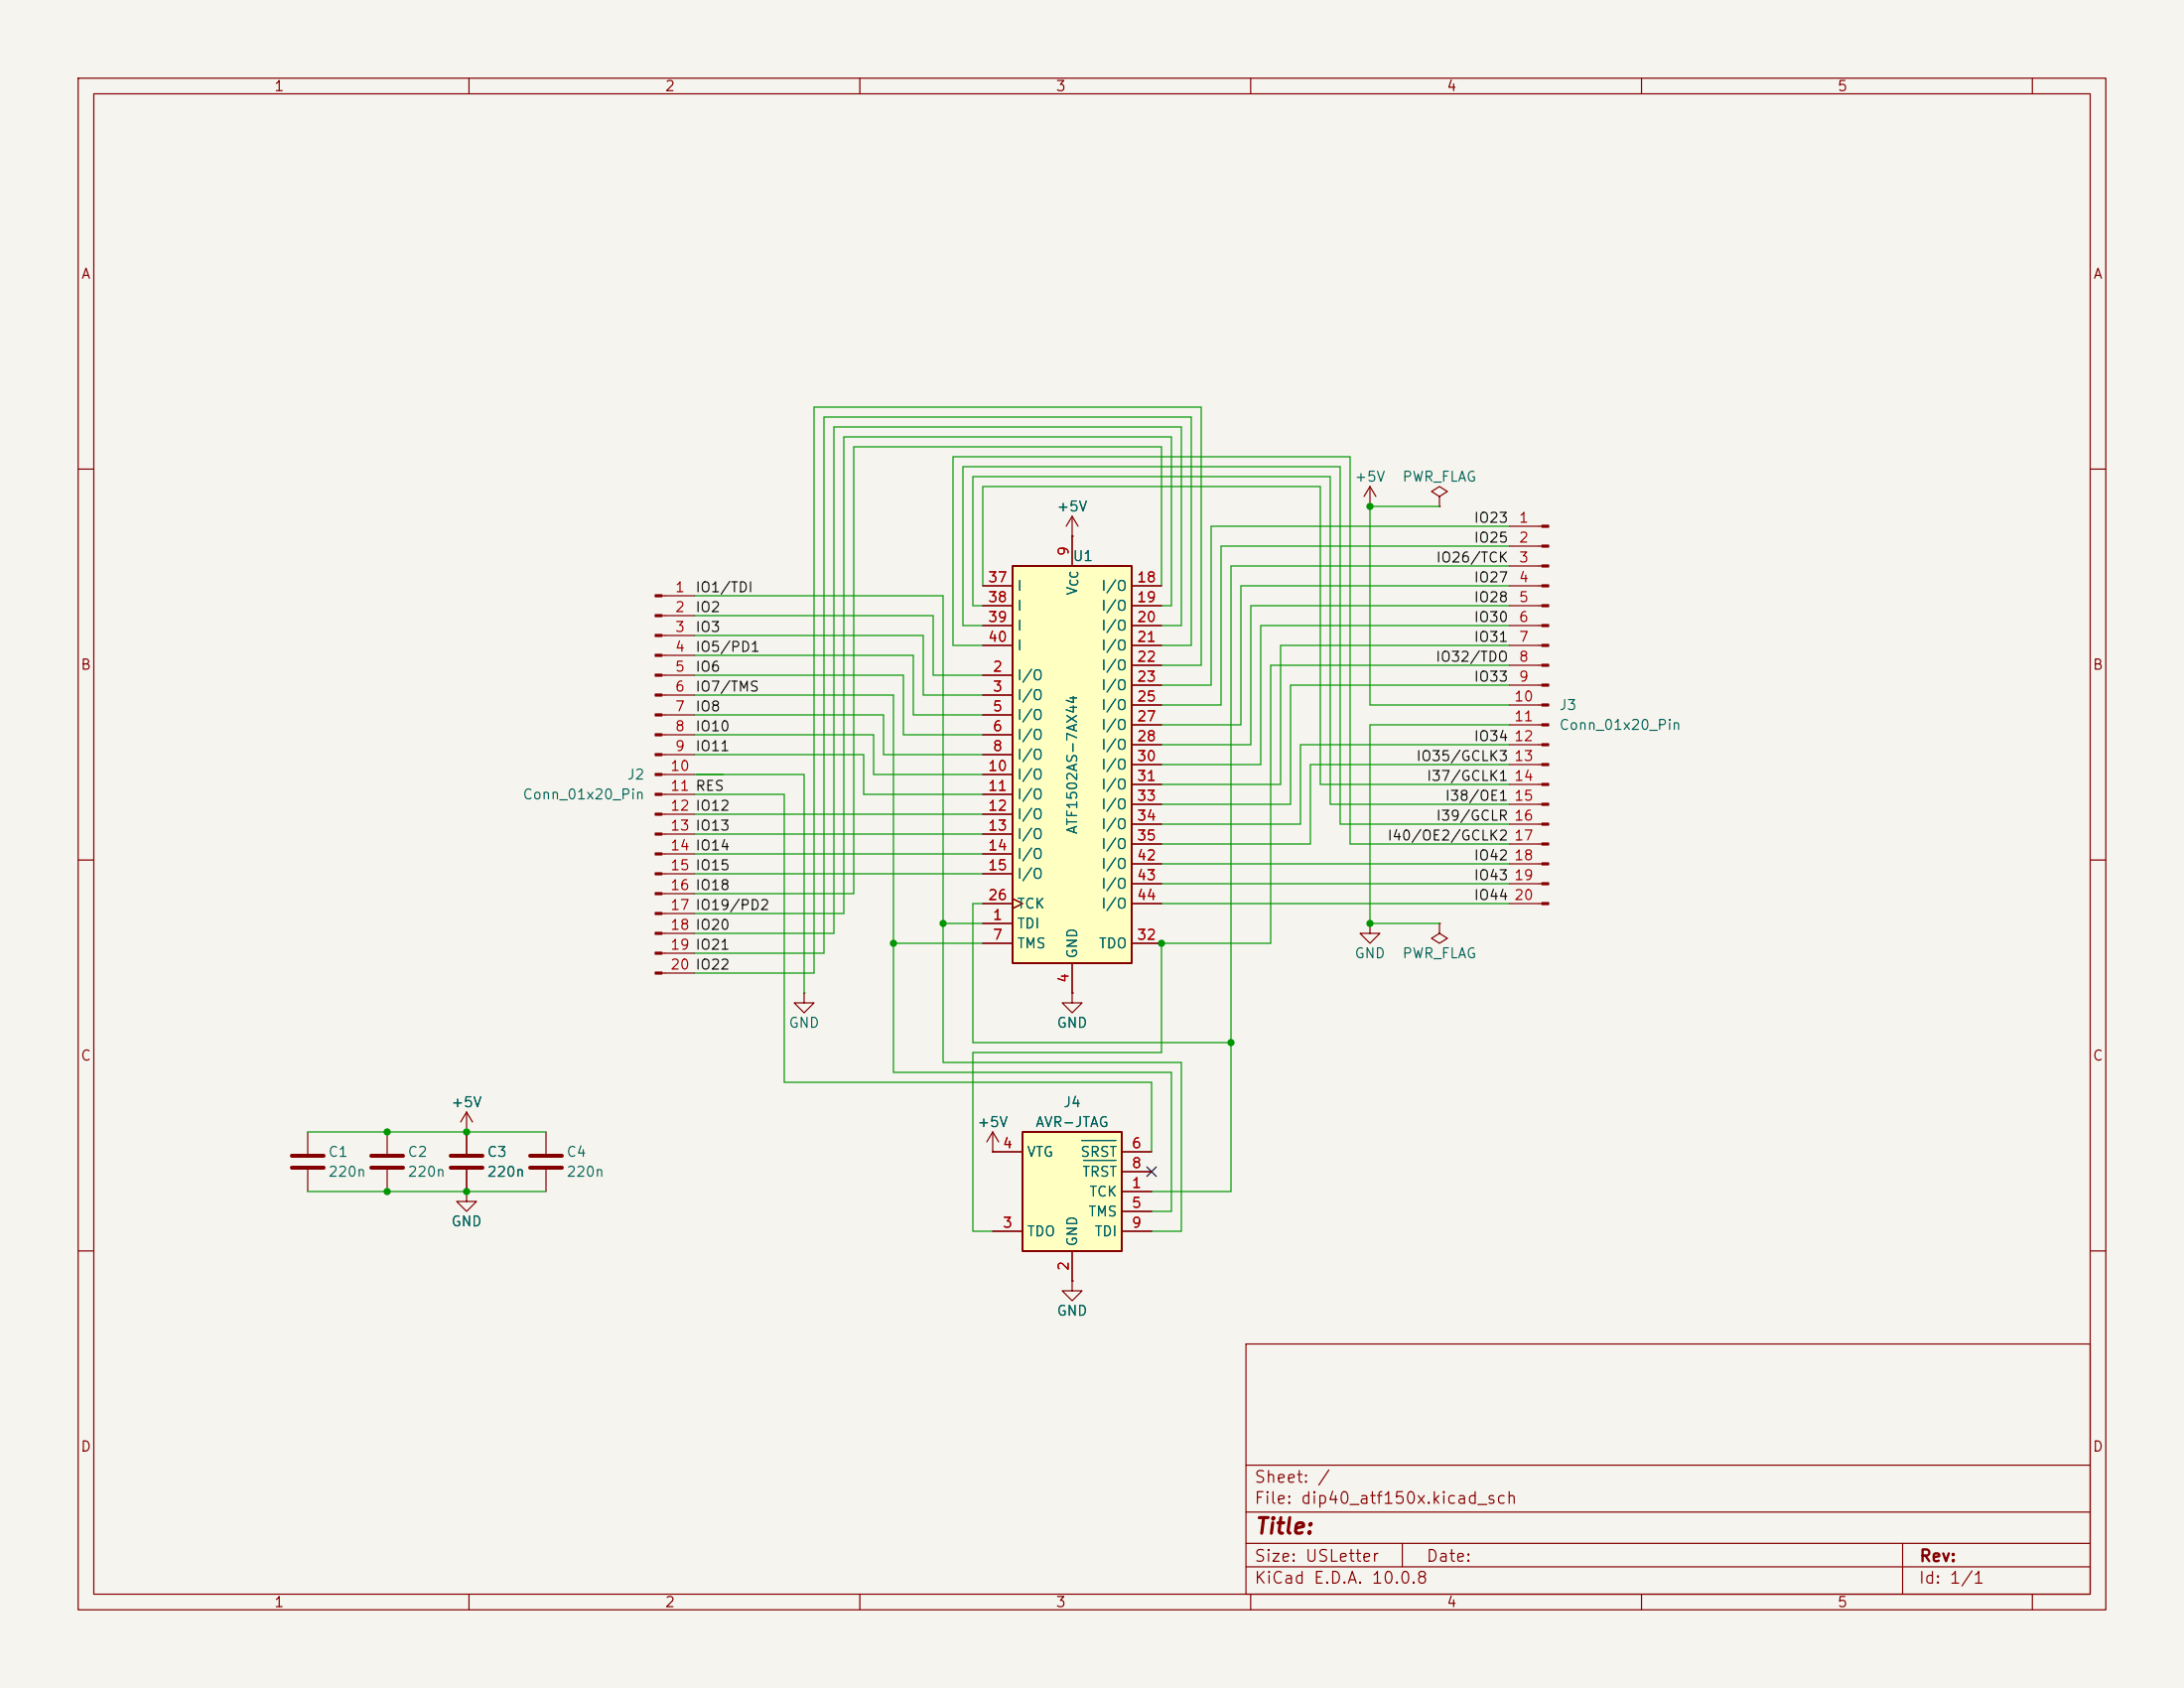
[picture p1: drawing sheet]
<svg xmlns="http://www.w3.org/2000/svg" width="279mm" height="216mm" viewBox="0 0 279 216" stroke-linecap="round" stroke-linejoin="round" font-family="sans-serif">
<path d="M0 0h279.4v215.9h-279.4z" fill="#f5f4ef" stroke="#f5f4ef" stroke-width=".13"/>
<g fill="none" stroke="#840000" stroke-width=".15">
<path d="M10 10h259.4v195.9h-259.4zM12 12h255.4v191.9h-255.4zM60 10v2M110 10v2M160 10v2M210 10v2M260 10v2M10 60h2M137.2 68.6h.1M137.2 66l-.8 1.3M137.2 66l.7 1.3M137.2 66v2.6"/>
<path d="M175.3 64.8h.1M175.3 62.2l-.8 1.3M175.3 62.2l.7 1.3M175.3 62.2v2.6M184.1 63.5l1.1-.6-1.1-.7-1 .7 1 .6v1.3M184.1 64.8h.1M193 67.3h4.3M193 69.9h4.3M193 72.4h4.3M193 74.9h4.3M193 77.5h4.3M267.4 60h2"/>
<path d="M193 80h4.3M193 82.6h4.3M193 85.1h4.3M193 87.6h4.3M193 90.2h4.3M193 92.7h4.3M193 95.3h4.3M193 97.8h4.3M10 110h2M193 100.3h4.3M193 102.9h4.3M193 105.4h4.3"/>
<path d="M193 108h4.3M193 110.5h4.3M193 113h4.3M193 115.6h4.3M267.4 110h2M102.9 127v1.3h-1.3l1.3 1.2 1.2-1.2h-1.2M102.9 127h.1M39.4 144.8v2.8M39.4 149.6v2.8M49.5 144.8v2.8M49.5 149.6v2.8M59.7 144.8h.1"/>
<path d="M59.7 142.2l.8 1.3M59.7 142.2l-.8 1.3M59.7 142.2v2.6M10 160h2M137.2 163.8v1.3h-1.3l1.3 1.3 1.2-1.3h-1.2M137.2 163.8h.1M159.4 171.9h108v32h-108zM267.4 160h2M159.4 197.4h108M159.4 193.4h108M159.4 187.4h108M179.4 197.4v3"/>
<path d="M243.4 197.4v6.5M60 203.9v2M110 203.9v2M159.4 200.4h108M160 203.9v2M210 203.9v2M260 203.9v2"/>
</g>
<path d="M37.3 147.8h4.1M37.3 149.4h4.1M47.5 147.8h4.1M47.5 149.4h4.1" fill="none" stroke="#840000" stroke-width=".51"/>
<g fill="#840000" stroke="#840000" stroke-width=".15">
<path d="M197.3 67.2h.8v.2h-.8z"/>
<path d="M197.3 69.7h.8v.3h-.8z"/>
<path d="M197.3 72.3h.8v.2h-.8z"/>
<path d="M197.3 74.8h.8v.3h-.8z"/>
<path d="M197.3 77.3h.8v.3h-.8z"/>
<path d="M197.3 79.9h.8v.2h-.8z"/>
<path d="M197.3 82.4h.8v.3h-.8z"/>
<path d="M197.3 85h.8v.2h-.8z"/>
<path d="M197.3 87.5h.8v.3h-.8z"/>
<path d="M197.3 90h.8v.3h-.8z"/>
<path d="M197.3 92.6h.8v.2h-.8z"/>
<path d="M197.3 95.1h.8v.3h-.8z"/>
<path d="M197.3 97.7h.8v.2h-.8z"/>
<path d="M197.3 100.2h.8v.3h-.8z"/>
<path d="M197.3 102.7h.8v.3h-.8z"/>
<path d="M197.3 105.3h.8v.2h-.8z"/>
<path d="M197.3 107.8h.8v.3h-.8z"/>
<path d="M197.3 110.4h.8v.2h-.8z"/>
<path d="M197.3 112.9h.8v.3h-.8z"/>
<path d="M197.3 115.4h.8v.3h-.8z"/>
</g>
<path d="M129.5 72.4h15.3v50.8h-15.3z" fill="#ffffc2"/>
<path d="M129.5 72.4h15.3v50.8h-15.3z" fill="none" stroke="#840000" stroke-width=".25"/>
<g fill="none" stroke="#840000" stroke-width=".15">
<path d="M125.7 74.9h3.8M125.7 77.5h3.8M137.2 68.6v3.8M144.8 74.9h3.8M144.8 77.5h3.8M125.7 86.4h3.8M125.7 88.9h3.8M125.7 91.4h3.8M125.7 94h3.8M125.7 96.5h3.8M125.7 99.1h3.8M125.7 80h3.8"/>
<path d="M125.7 82.6h3.8M144.8 80h3.8M144.8 82.6h3.8M144.8 85.1h3.8M144.8 87.6h3.8M144.8 90.2h3.8M144.8 92.7h3.8M144.8 95.3h3.8M144.8 97.8h3.8M125.7 118.1h3.8M125.7 101.6h3.8M125.7 104.1h3.8"/>
<path d="M125.7 106.7h3.8M125.7 109.2h3.8M125.7 111.8h3.8M125.7 115.6h3.8M129.5 114.9l1.3 .7-1.3 .6M144.8 115.6h3.8M144.8 100.3h3.8M144.8 102.9h3.8M144.8 105.4h3.8M144.8 108h3.8M144.8 110.5h3.8M144.8 113h3.8"/>
<path d="M125.7 120.7h3.8M137.2 123.2v3.8M144.8 120.7h3.8M127 147.3h.1M127 144.8l.8 1.3M127 144.8l-.8 1.3M127 144.8v2.5"/>
</g>
<path d="M130.8 144.8h12.7v15.2h-12.7z" fill="#ffffc2"/>
<path d="M130.8 144.8h12.7v15.2h-12.7z" fill="none" stroke="#840000" stroke-width=".25"/>
<g fill="none" stroke="#840000" stroke-width=".15">
<path d="M84.7 76.2h4.2M84.7 78.7h4.2M125.7 74.9h3.8M125.7 77.5h3.8M137.2 68.6h.1M137.2 68.6v3.8M144.8 74.9h3.8M144.8 77.5h3.8M84.7 81.3h4.2M84.7 83.8h4.2M84.7 86.4h4.2M84.7 88.9h4.2"/>
<path d="M84.7 91.4h4.2M84.7 94h4.2M84.7 96.5h4.2M84.7 99.1h4.2M125.7 86.4h3.8M125.7 88.9h3.8M125.7 91.4h3.8M125.7 94h3.8M125.7 96.5h3.8M125.7 99.1h3.8M125.7 80h3.8M125.7 82.6h3.8"/>
<path d="M144.8 80h3.8M144.8 82.6h3.8M144.8 85.1h3.8M144.8 87.6h3.8M144.8 90.2h3.8M144.8 92.7h3.8M144.8 95.3h3.8M144.8 97.8h3.8M84.7 101.6h4.2M84.7 104.1h4.2M84.7 106.7h4.2M84.7 109.2h4.2"/>
<path d="M84.7 111.8h4.2M84.7 114.3h4.2M84.7 116.8h4.2M84.7 119.4h4.2M125.7 101.6h3.8M125.7 104.1h3.8M125.7 106.7h3.8M125.7 109.2h3.8M125.7 111.8h3.8M125.7 118.1h3.8M125.7 115.6h3.8M129.5 114.9l1.3 .7-1.3 .6"/>
<path d="M144.8 115.6h3.8M144.8 100.3h3.8M144.8 102.9h3.8M144.8 105.4h3.8M144.8 108h3.8M144.8 110.5h3.8M144.8 113h3.8M175.3 118.1v1.3h1.2l-1.2 1.3-1.3-1.3h1.3M175.3 118.1h.1M184.1 118.1v1.3l1.1 .6-1.1 .7-1-.7 1-.6M184.1 118.1h.1M84.7 121.9h4.2"/>
<path d="M84.7 124.5h4.2M125.7 120.7h3.8M137.2 127v1.3h1.2l-1.2 1.2-1.3-1.2h1.3M137.2 127h.1M137.2 123.2v3.8M144.8 120.7h3.8M59.7 152.4v1.3h-1.3l1.3 1.2 1.3-1.2h-1.3M59.7 152.4h.1M59.7 144.8h.1M59.7 144.8v2.8M59.7 149.6v2.8M69.8 144.8v2.8"/>
<path d="M69.8 149.6v2.8M127 147.3h.1M127 157.5h3.8M127 147.3h3.8M143.5 152.4h3.8M143.5 157.5h3.8M143.5 147.3h3.8M143.5 154.9h3.8M143.5 149.9h3.8M137.2 163.8h.1M137.2 160v3.8"/>
</g>
<path d="M138.4 145.9h4.4M138.6 148.4h4.2" fill="none" stroke="#006464" stroke-width=".15"/>
<path d="M57.7 147.8h4M57.7 149.4h4M67.8 147.8h4.1M67.8 149.4h4.1" fill="none" stroke="#840000" stroke-width=".51"/>
<g fill="#840000" stroke="#840000" stroke-width=".15">
<path d="M83.8 76.1h.9v.2h-.9z"/>
<path d="M83.8 78.6h.9v.3h-.9z"/>
<path d="M83.8 81.2h.9v.2h-.9z"/>
<path d="M83.8 83.7h.9v.2h-.9z"/>
<path d="M83.8 86.2h.9v.3h-.9z"/>
<path d="M83.8 88.8h.9v.2h-.9z"/>
<path d="M83.8 91.3h.9v.3h-.9z"/>
<path d="M83.8 93.9h.9v.2h-.9z"/>
<path d="M83.8 96.4h.9v.2h-.9z"/>
<path d="M83.8 98.9h.9v.3h-.9z"/>
<path d="M83.8 101.5h.9v.2h-.9z"/>
<path d="M83.8 104h.9v.3h-.9z"/>
<path d="M83.8 106.6h.9v.2h-.9z"/>
<path d="M83.8 109.1h.9v.2h-.9z"/>
<path d="M83.8 111.6h.9v.3h-.9z"/>
<path d="M83.8 114.2h.9v.2h-.9z"/>
<path d="M83.8 116.7h.9v.3h-.9z"/>
<path d="M83.8 119.3h.9v.2h-.9z"/>
<path d="M83.8 121.8h.9v.2h-.9z"/>
<path d="M83.8 124.3h.9v.3h-.9z"/>
</g>
<path d="M89.1 99.1h3.4" fill="none" stroke="#0f0f0f" stroke-width=".15"/>
<g fill="none" stroke="#009600" stroke-width=".15">
<path d="M88.9 76.2h31.7v59.7h30.5v21.6h-3.8M88.9 78.7h30.5v7.7h6.3M125.7 77.5h-1.2v-16.5h45.7v41.9h22.8M125.7 74.9v-12.7h43.2v38.1h24.1M148.6 74.9v-17.7h-39.4v57.1h-20.3M148.6 77.5h1.3v-21.6h-42v60.9h-19M184.1 64.8h-8.8v25.4h17.7M193 77.5h-33v17.8h-11.4M193 67.3h-38.1v20.3h-6.3M193 74.9h-34.3v17.8h-10.1M193 72.4h-35.5v80h-10.2M193 69.9h-36.8v20.3h-7.6"/>
<path d="M88.9 88.9h25.4v48.3h35.6v17.7h-2.6M88.9 81.3h29.2v7.6h7.6M88.9 96.5h21.6v5.1h15.2M88.9 91.4h24.1v5.1h12.7M88.9 94h22.9v5.1h13.9M88.9 86.4h26.7v7.6h10.1M88.9 83.8h27.9v7.6h8.9M88.9 99.1h14v27.9M125.7 82.6h-3.8v-24.2h50.8v49.6h20.3M125.7 80h-2.5v-20.3h48.2v45.7h21.6M148.6 82.6h3.8v-29.3h-47v68.6h-16.5M148.6 80h2.5v-25.4h-44.4v64.8h-17.8"/>
<path d="M148.6 85.1h5.1v-33h-49.6v72.4h-15.2M193 95.3h-26.6v10.1h-17.8M193 87.6h-27.9v15.3h-16.5M193 92.7h-17.7v25.4h8.8M193 80h-31.7v17.8h-12.7M193 97.8h-25.4v10.2h-19M193 82.6h-29.2v17.7h-15.2M193 85.1h-30.4v35.6h-14v13.9h-24.1v22.9h2.5M88.9 101.6h11.4v36.8h47v8.9M88.9 109.2h36.8M88.9 111.8h36.8M88.9 106.7h36.8"/>
<path d="M88.9 104.1h36.8M120.6 118.1h5.1M125.7 115.6h-1.2v17.8h33M148.6 115.6h44.4M148.6 110.5h44.4M148.6 113h44.4M114.3 120.7h11.4M39.4 152.4h30.4M39.4 144.8h30.4"/>
</g>
<path d="M146.7 149.3l1.2 1.2M147.9 149.3l-1.2 1.2" fill="none" stroke="#000084" stroke-width=".15"/>
<g fill="#009600">
<circle cx="148.6" cy="120.7" r=".46"/>
<circle cx="157.5" cy="133.4" r=".46"/>
<circle cx="120.6" cy="118.1" r=".46"/>
<circle cx="175.3" cy="64.8" r=".46"/>
<circle cx="114.3" cy="120.7" r=".46"/>
<circle cx="59.7" cy="144.8" r=".46"/>
<circle cx="59.7" cy="152.4" r=".46"/>
<circle cx="49.5" cy="144.8" r=".46"/>
<circle cx="49.5" cy="152.4" r=".46"/>
<circle cx="175.3" cy="118.1" r=".46"/>
</g>
<text font-size="2" fill="#840000" x="160.4" y="196.7">Title:</text>
<g font-size="1.5" fill="#840000">
<text x="160.4" y="190">Sheet: /</text>
<text x="160.4" y="192.7">File: dip40_atf150x.kicad_sch</text>
<text x="160.4" y="202.9">KiCad E.D.A. 10.0.8</text>
<text x="160.4" y="200.1">Size: USLetter</text>
<text x="182.4" y="200.1">Date:</text>
<text x="245.4" y="202.9">Id: 1/1</text>
<text x="245.4" y="200.1">Rev:</text>
</g>
<g font-size="1.3" fill="#840000">
<text x="35" y="12">1</text>
<text x="85" y="12">2</text>
<text x="135" y="12">3</text>
<text x="185" y="12">4</text>
<text x="235" y="12">5</text>
<text x="10.3" y="36">A</text>
<text x="267.7" y="36">A</text>
<text x="10.2" y="86">B</text>
<text x="267.6" y="86">B</text>
<text x="10.2" y="136">C</text>
<text x="267.6" y="136">C</text>
<text x="10.2" y="186">D</text>
<text x="267.6" y="186">D</text>
<text x="35" y="205.9">1</text>
<text x="85" y="205.9">2</text>
<text x="135" y="205.9">3</text>
<text x="185" y="205.9">4</text>
<text x="235" y="205.9">5</text>
</g>
<g font-size="1.3" fill="#006464">
<text x="135.1" y="65.7">+5V</text>
<text x="173.2" y="61.9">+5V</text>
<text x="179.3" y="61.9">PWR_FLAG</text>
<text x="130" y="75.9">I</text>
<text x="137.1" y="72.1">U1</text>
<text x="138.1" y="76.2" transform="rotate(-90 138.1 76.2)">V</text>
<text x="140.8" y="75.9">I/O</text>
<text x="130" y="78.4">I</text>
<text x="130" y="81">I</text>
<text x="130" y="83.5">I</text>
<text x="140.8" y="78.4">I/O</text>
<text x="140.8" y="81">I/O</text>
<text x="140.8" y="83.5">I/O</text>
<text x="130" y="87.3">I/O</text>
<text x="130" y="89.9">I/O</text>
<text x="140.8" y="86.1">I/O</text>
<text x="140.8" y="88.6">I/O</text>
<text x="130" y="92.4">I/O</text>
<text x="130" y="94.9">I/O</text>
<text x="140.8" y="91.1">I/O</text>
<text x="140.8" y="93.7">I/O</text>
<text x="199.4" y="91.1">J3</text>
<text x="199.4" y="93.7">Conn_01x20_Pin</text>
<text x="80.1" y="100">J2</text>
<text x="130" y="97.5">I/O</text>
<text x="130" y="100">I/O</text>
<text x="140.8" y="96.2">I/O</text>
<text x="140.8" y="98.8">I/O</text>
<text x="140.8" y="101.3">I/O</text>
<text x="66.8" y="102.6">Conn_01x20_Pin</text>
<text x="130" y="102.6">I/O</text>
<text x="130" y="105.1">I/O</text>
<text x="130" y="107.6">I/O</text>
<text x="138.1" y="106.8" transform="rotate(-90 138.1 106.8)">ATF1502AS-7AX44</text>
<text x="140.8" y="103.8">I/O</text>
<text x="140.8" y="106.4">I/O</text>
<text x="130" y="110.2">I/O</text>
<text x="130" y="112.7">I/O</text>
<text x="140.8" y="108.9">I/O</text>
<text x="140.8" y="111.5">I/O</text>
<text x="140.8" y="114">I/O</text>
<text x="130" y="119.1">TDI</text>
<text x="130" y="116.5">TCK</text>
<text x="140.8" y="116.5">I/O</text>
<text x="130" y="121.6">TMS</text>
<text x="138.1" y="122.7" transform="rotate(-90 138.1 122.7)">GND</text>
<text x="140.5" y="121.6">TDO</text>
<text x="173.2" y="122.9">GND</text>
<text x="179.3" y="122.9">PWR_FLAG</text>
<text x="100.8" y="131.8">GND</text>
<text x="135.1" y="131.8">GND</text>
<text x="57.6" y="141.9">+5V</text>
<text x="135.9" y="141.9">J4</text>
<text x="41.9" y="148.3">C1</text>
<text x="52.1" y="148.3">C2</text>
<text x="62.2" y="148.3">C3</text>
<text x="72.4" y="148.3">C4</text>
<text x="124.9" y="144.5">+5V</text>
<text x="131.3" y="148.3">VTG</text>
<text x="132.4" y="144.5">AVR-JTAG</text>
<text x="138.1" y="148.3">SRST</text>
<text x="41.9" y="150.8">220n</text>
<text x="52.1" y="150.8">220n</text>
<text x="62.2" y="150.8">220n</text>
<text x="72.4" y="150.8">220n</text>
<text x="138.4" y="150.8">TRST</text>
<text x="139.1" y="155.9">TMS</text>
<text x="139.3" y="153.4">TCK</text>
<text x="57.6" y="157.2">GND</text>
<text x="131.3" y="158.4">TDO</text>
<text x="138.1" y="159.5" transform="rotate(-90 138.1 159.5)">GND</text>
<text x="139.9" y="158.4">TDI</text>
<text x="135.1" y="168.6">GND</text>
</g>
<g font-size="1.3" fill="#a90000">
<text x="137" y="71.2" transform="rotate(-90 137 71.2)">9</text>
<text x="194.2" y="67.2">1</text>
<text x="194.2" y="69.7">2</text>
<text x="86.3" y="76.1">1</text>
<text x="126.3" y="74.8">37</text>
<text x="126.3" y="77.3">38</text>
<text x="145.3" y="74.8">18</text>
<text x="145.3" y="77.3">19</text>
<text x="194.2" y="72.3">3</text>
<text x="194.2" y="74.8">4</text>
<text x="194.2" y="77.3">5</text>
<text x="86.3" y="78.6">2</text>
<text x="86.3" y="81.1">3</text>
<text x="86.3" y="83.7">4</text>
<text x="126.3" y="79.9">39</text>
<text x="126.3" y="82.4">40</text>
<text x="145.3" y="79.9">20</text>
<text x="145.3" y="82.4">21</text>
<text x="194.2" y="79.9">6</text>
<text x="194.2" y="82.4">7</text>
<text x="86.3" y="86.2">5</text>
<text x="86.3" y="88.8">6</text>
<text x="126.9" y="86.2">2</text>
<text x="126.9" y="88.8">3</text>
<text x="145.3" y="85">22</text>
<text x="145.3" y="87.5">23</text>
<text x="194.2" y="85">8</text>
<text x="194.2" y="87.5">9</text>
<text x="86.3" y="91.3">7</text>
<text x="86.3" y="93.8">8</text>
<text x="126.9" y="91.3">5</text>
<text x="126.9" y="93.8">6</text>
<text x="145.3" y="90">25</text>
<text x="145.3" y="92.6">27</text>
<text x="145.3" y="95.1">28</text>
<text x="193.6" y="90">10</text>
<text x="193.6" y="92.6">11</text>
<text x="193.6" y="95.1">12</text>
<text x="85.7" y="98.9">10</text>
<text x="85.7" y="101.5">11 RES</text>
<text x="86.3" y="96.4">9</text>
<text x="126.3" y="98.9">10</text>
<text x="126.3" y="101.5">11</text>
<text x="126.9" y="96.4">8</text>
<text x="145.3" y="97.7">30</text>
<text x="145.3" y="100.2">31</text>
<text x="193.6" y="97.7">13</text>
<text x="193.6" y="100.2">14</text>
<text x="85.7" y="104">12 IO12</text>
<text x="85.7" y="106.5">13 IO13</text>
<text x="126.3" y="104">12</text>
<text x="126.3" y="106.5">13</text>
<text x="145.3" y="102.7">33</text>
<text x="145.3" y="105.3">34</text>
<text x="145.3" y="107.8">35</text>
<text x="193.6" y="102.7">15</text>
<text x="193.6" y="107.8">17</text>
<text x="85.7" y="109.1">14 IO14</text>
<text x="85.7" y="111.6">15 IO15</text>
<text x="126.3" y="109.1">14</text>
<text x="126.3" y="111.6">15</text>
<text x="145.3" y="110.4">42</text>
<text x="145.3" y="112.9">43</text>
<text x="193.6" y="110.4">18</text>
<text x="193.6" y="112.9">19</text>
<text x="85.7" y="114.2">16 IO18</text>
<text x="85.7" y="116.7">17 IO19/PD2</text>
<text x="85.7" y="119.2">18 IO20</text>
<text x="126.3" y="115.4">26</text>
<text x="126.9" y="118">1</text>
<text x="145.3" y="115.4">44</text>
<text x="193.6" y="115.4">20</text>
<text x="85.7" y="121.8">19 IO21</text>
<text x="85.7" y="124.3">20 IO22</text>
<text x="126.9" y="120.5">7</text>
<text x="137" y="125.8" transform="rotate(-90 137 125.8)">4</text>
<text x="145.3" y="120.5">32</text>
<text x="128.2" y="147.2">4</text>
<text x="144.7" y="147.2">6</text>
<text x="144.7" y="149.7">8</text>
<text x="144.7" y="152.3">1</text>
<text x="144.7" y="154.8">5</text>
<text x="128.2" y="157.3">3</text>
<text x="144.7" y="157.3">9</text>
<text x="137" y="162.7" transform="rotate(-90 137 162.7)">2</text>
</g>
<g font-size="1.3" fill="#0f0f0f">
<text x="188.5" y="69.7">IO25</text>
<text x="188.5" y="67.2">IO23</text>
<text x="88.9" y="76.1">IO1/TDI</text>
<text x="183.6" y="72.3">IO26/TCK</text>
<text x="188.5" y="74.8">IO27</text>
<text x="188.5" y="77.3">IO28</text>
<text x="88.9" y="78.6">IO2</text>
<text x="88.9" y="83.7">IO5/PD1</text>
<text x="88.9" y="81.2">IO3</text>
<text x="188.5" y="82.4">IO31</text>
<text x="188.5" y="79.9">IO30</text>
<text x="88.9" y="88.8">IO7/TMS</text>
<text x="88.9" y="86.2">IO6</text>
<text x="183.6" y="85">IO32/TDO</text>
<text x="188.5" y="87.5">IO33</text>
<text x="88.9" y="93.9">IO10</text>
<text x="88.9" y="91.3">IO8</text>
<text x="188.5" y="95.1">IO34</text>
<text x="88.9" y="96.4">IO11</text>
<text x="181.1" y="97.7">IO35/GCLK3</text>
<text x="182.4" y="100.2">I37/GCLK1</text>
<text x="177.4" y="107.8">I40/OE2/GCLK2</text>
<text x="183.6" y="105.3">I39/GCLR 16</text>
<text x="184.8" y="102.7">I38/OE1</text>
<text x="188.5" y="112.9">IO43</text>
<text x="188.5" y="110.4">IO42</text>
<text x="188.5" y="115.4">IO44</text>
</g>
<text font-size="1" fill="#006464" x="138.2" y="75.1" transform="rotate(-90 138.2 75.1)">CC</text>
</svg>
